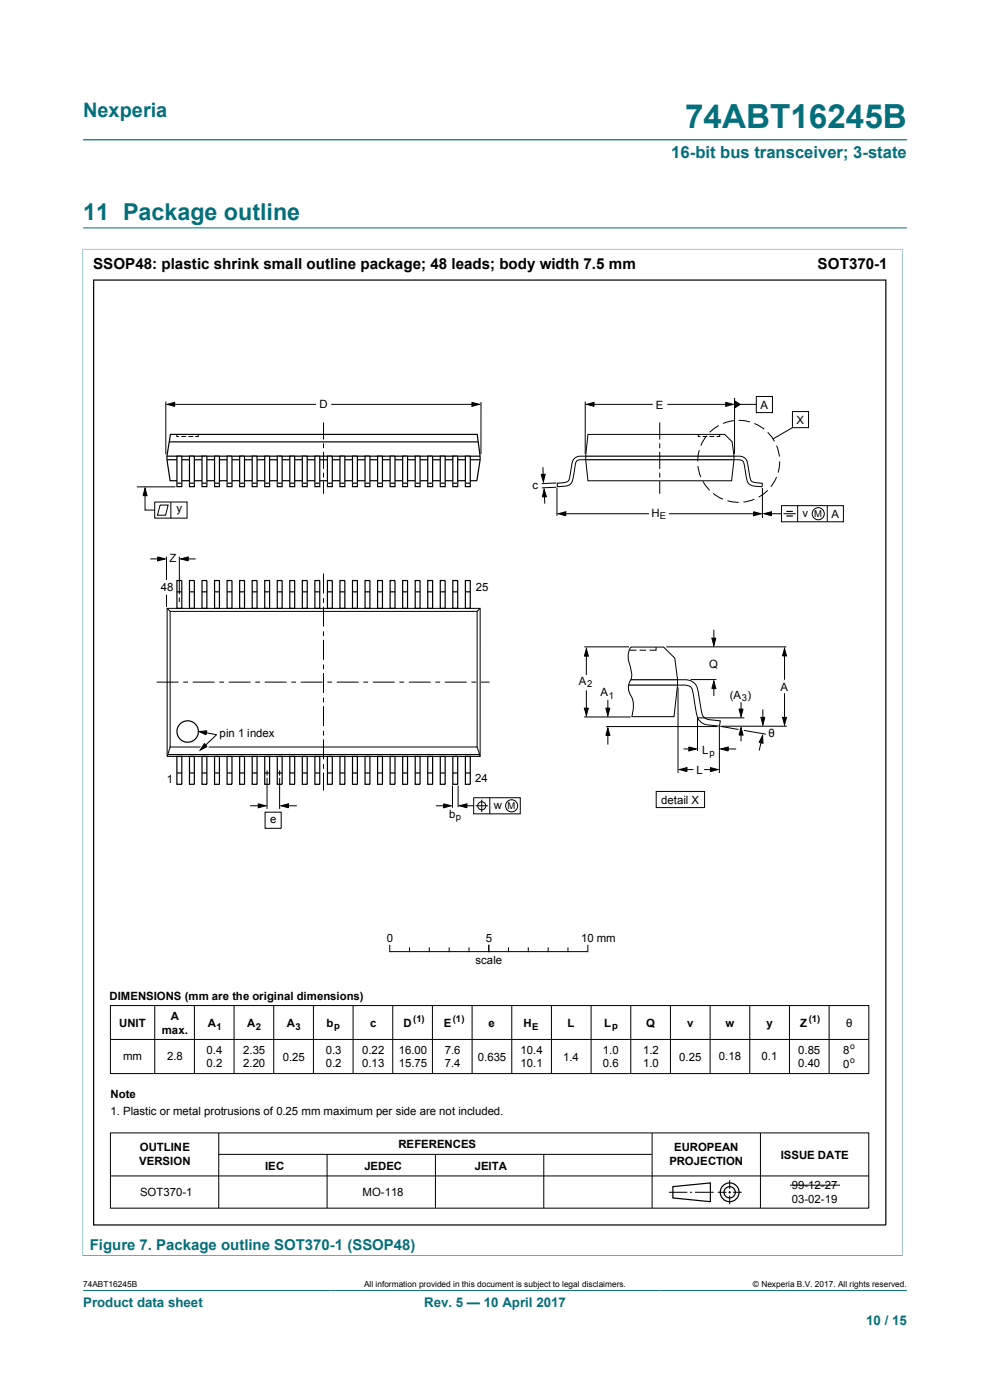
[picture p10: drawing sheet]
<svg xmlns="http://www.w3.org/2000/svg" width="210mm" height="297mm" viewBox="0 0 210 297" stroke-linecap="round" stroke-linejoin="round" font-family="sans-serif">
<path d="M17.6 29.7h174.8M17.5 52.9h173.9M17.6 52.8v213.6M17.6 48.3h174.8M191.4 52.8v213.6M17.5 266.4h173.9M17.6 273.8h174.8" fill="none" stroke="#036f7b" stroke-width=".21"/>
<g fill="none" stroke="#000" stroke-width=".21">
<path d="M35.2 85.2v11.2M35.5 85.8l1.5-.4v.8zM36.4 85.8h30.6M70.3 85.8h30.5M100.1 85.4l1.6 .4-1.6 .4zM102 85.3v11.1M115.2 99.1l.1 2.6M124.1 85.2v11.1M124.4 85.8l1.6-.4v.8zM125.1 85.8h13.4M141.6 85.8h13.1M148.1 98.9l.6 2.3"/>
<path d="M148.3 95.5l-.3 2.4M149.9 92.5l-1.2 2M152.5 90.3l-2 1.4M153.9 85.4l1.6 .4-1.6 .4zM155.7 89.2l-2.3 .6M155.8 84.4v11.9M155.8 85l1.2 .8-1.2 .8zM156.4 85.8h4M156.7 89.2l2.4 .3M156.7 89.2h.1M160 89.8l2.1 1.3M160.4 84.1h3.5v3.4h-3.5z"/>
<path d="M162.9 91.7l1.4 1.9M164.7 94.5l.6 2.4M165.4 97.9l-.3 2.3M168.1 87.3h3.4v3.4h-3.4zM168.1 90.7l-4.1 2.4M29 103.3h8.2M30.8 103.6l.4 1.6h-.9zM30.8 104.2v4h2M31.9 118.6h2.5M32.8 106.5h6.9v3.4h-6.9zM33.4 118.1l1.6 .5-1.6 .4zM34 107.1h1.7l-.6 2.2h-1.7z"/>
<path d="M35.3 118.1v4.9M36.2 106.5v3.4M38 118.1v7.9M38.3 118.6l1.6-.5v.9zM38.9 118.6h2.6M114.8 100.6h.8l-.3 1.6zM115.4 103.8l.5 1.6h-.8zM115.4 104.4l.2 2.5M118 102.5l-3.1 .1M118 103.4l-3.1 .1M118.1 103.5v5.9M118.4 109l1.6-.4v.8z"/>
<path d="M119.2 109h18.5M141.9 109h18.5M149.1 102.1l1.4 1.9M151.3 104.7l2.1 1.2M154.3 106.2l2.4 .4M159.9 108.6l1.5 .4-1.5 .4zM160 105.9l-2.3 .6M161.7 103.5v6.4M162.1 109l1.5-.4v.8zM162.9 104l-2 1.5M162.9 109h2.9M164.7 101.2l-1.2 2.1"/>
<path d="M165.8 107.3h13.1v3.4h-13.1zM166.2 109h2.6M169.2 107.3v3.4M175.5 107.3v3.4M35.3 126.2v2.6M35.4 129.1h66.4v31.4h-66.4zM35.5 129.1l.6 .6M36.1 129.7h65.1v28.8h-65.1zM38 126.8v.9M68.6 121.7v4.2M68.6 126.9v1M68.6 128.7v4.2"/>
<path d="M68.6 133.9v1M68.6 135.7v4.3M101.8 129.1l-.6 .6M33.2 144.7h4.7M36.1 158.5l-.6 2M38.9 144.7h1M40.9 144.7h4.6M46.5 144.7h1M48.5 144.7h4.7M54.2 144.7h1M56.2 144.7h4.6M61.8 144.7h1"/>
<path d="M63.8 144.7h4.6M68.6 141v1M68.6 142.8v4.2M68.6 148v1M68.6 149.8v4.2M68.6 155v1.1M68.6 156.9v4.2M69.4 144.7h1M71.5 144.7h4.6M77.1 144.7h1M79.1 144.7h4.6M84.7 144.7h1"/>
<path d="M86.7 144.7h4.7M92.4 144.7h1M94.4 144.7h4.6M100 144.7h1M101.2 158.5l.6 1.9M102 144.7h1.8M53 170.9h2.6M54.8 170.5l1.6 .4-1.6 .5zM56.2 172.3h3.4v3.4h-3.4zM56.6 163.4v1.1M56.6 165v6.6M59.3 163.4v1.1"/>
<path d="M59.3 165v6.6M59.6 170.9l1.6-.4v.9zM60.4 170.9h2.6M68.6 162.1v1M68.6 163.9v3.8M92.5 170.9h2.5M94.1 170.5l1.6 .4-1.6 .5zM96 166.6v4.8M97.2 166.6v4.6M97.5 170.9l1.5-.4v.9zM98.3 170.9h2.2M100.5 169.2h9.9v3.5h-9.9z"/>
<path d="M100.9 170.9h2.6M102.2 169.6v2.7M103.9 169.2v3.5M23.4 213.3h160.9v14.5h-160.9zM32.8 213.3v14.5M41.2 213.3v14.5M49.7 213.3v14.5M58.1 213.3v14.5M66.5 213.3v14.5M74.9 213.3v14.5M83.3 213.3v14.5M91.7 213.3v14.5"/>
<path d="M100.1 213.3v14.5M108.6 213.3v14.5M117 213.3v14.5M125.4 213.3v14.5M133.8 213.3v14.5M142.2 213.3v14.5M150.6 213.3v14.5M159 213.3v14.5M167.5 213.3v14.5M175.9 213.3v14.5M23.4 220.5h160.9M23.4 240.3h160.9v16h-160.9z"/>
<path d="M23.4 249.5h160.9M46.4 240.4v15.9M46.4 244.9h91.8M69.4 244.9v11.4M92.4 244.9v11.4M115.3 244.9v11.4M138.3 240.4v15.9M141.9 252.9h3.9M146.4 252.9h.4M147.4 252.9h4M152.3 252.9h1.8M154.5 252.9h.6"/>
<path d="M154.8 250.4v1.8M154.8 252.7v.5M154.8 253.6v1.9M155.5 252.9h1.8M161.3 240.4v15.9M167.6 251.4h10.6"/>
<circle cx="173.6" cy="109" r="1.28"/>
<circle cx="102.2" cy="170.9" r=".86"/>
<circle cx="108.5" cy="170.9" r="1.28"/>
</g>
<g fill="none" stroke="#000" stroke-width=".25">
<path d="M166.8 108.5h1.4M166.8 109.5h1.4M37.5 123.2h1.1v5.9h-1.1zM37.5 125.6h1.1M40.2 123.2h1v5.9h-1zM40.2 125.6h1M42.9 123.2h1v5.9h-1zM42.9 125.6h1M45.5 123.2h1v5.9h-1zM45.5 125.6h1M48.2 123.2h1v5.9h-1zM48.2 125.6h1"/>
<path d="M50.8 123.2h1.1v5.9h-1.1zM50.8 125.6h1.1M53.5 123.2h1v5.9h-1zM53.5 125.6h1M56.2 123.2h1v5.9h-1zM56.2 125.6h1M58.8 123.2h1v5.9h-1zM58.8 125.6h1M61.5 123.2h1v5.9h-1zM61.5 125.6h1M64.1 123.2h1.1v5.9h-1.1zM64.1 125.6h1.1"/>
<path d="M66.8 123.2h1v5.9h-1zM66.8 125.6h1M69.5 123.2h1v5.9h-1zM69.5 125.6h1M72.1 123.2h1v5.9h-1zM72.1 125.6h1M74.8 123.2h1v5.9h-1zM74.8 125.6h1M77.4 123.2h1.1v5.9h-1.1zM77.4 125.6h1.1M80.1 123.2h1v5.9h-1zM80.1 125.6h1"/>
<path d="M82.8 123.2h1v5.9h-1zM82.8 125.6h1M85.4 123.2h1v5.9h-1zM85.4 125.6h1M88.1 123.2h1v5.9h-1zM88.1 125.6h1M90.7 123.2h1.1v5.9h-1.1zM90.7 125.6h1.1M93.4 123.2h1v5.9h-1zM93.4 125.6h1M96.1 123.2h1v5.9h-1zM96.1 125.6h1"/>
<path d="M98.7 123.2h1.1v5.9h-1.1zM98.7 125.6h1.1M35.6 160.1h66.1M37.5 160.5h1.1v5.9h-1.1zM37.5 164h1.1M40.2 160.5h1v5.9h-1zM40.2 164h1M42.9 160.5h1v5.9h-1zM42.9 164h1M45.5 160.5h1v5.9h-1zM45.5 164h1M48.2 160.5h1v5.9h-1z"/>
<path d="M48.2 164h1M50.8 160.5h1.1v5.9h-1.1zM50.8 164h1.1M53.5 160.5h1v5.9h-1zM53.5 164h1M56.2 160.5h1v5.9h-1zM56.2 164h1M58.8 160.5h1v5.9h-1zM58.8 164h1M61.5 160.5h1v5.9h-1zM61.5 164h1M64.1 160.5h1.1v5.9h-1.1z"/>
<path d="M64.1 164h1.1M66.8 160.5h1v5.9h-1zM66.8 164h1M69.5 160.5h1v5.9h-1zM69.5 164h1M72.1 160.5h1v5.9h-1zM72.1 164h1M74.8 160.5h1v5.9h-1zM74.8 164h1M77.4 160.5h1.1v5.9h-1.1zM77.4 164h1.1M80.1 160.5h1v5.9h-1z"/>
<path d="M80.1 164h1M82.8 160.5h1v5.9h-1zM82.8 164h1M85.4 160.5h1v5.9h-1zM85.4 164h1M88.1 160.5h1v5.9h-1zM88.1 164h1M90.7 160.5h1.1v5.9h-1.1zM90.7 164h1.1M93.4 160.5h1v5.9h-1zM93.4 164h1M96.1 160.5h1v5.9h-1z"/>
<path d="M96.1 164h1M98.7 160.5h1.1v5.9h-1.1zM98.7 164h1.1M142.7 251.7l8-.8v4l-8-.8z"/>
<circle cx="154.8" cy="252.9" r="1.99"/>
<circle cx="154.8" cy="252.9" r="1.2"/>
</g>
<g fill="#000">
<path d="M35.5 85.8l1.5-.4v.8zM100.1 85.4l1.6 .4-1.6 .4zM124.4 85.8l1.6-.4v.8zM153.9 85.4l1.6 .4-1.6 .4zM155.8 85l1.2 .8-1.2 .8zM30.8 103.6l.4 1.6h-.9zM33.4 118.1l1.6 .5-1.6 .4zM38.3 118.6l1.6-.5v.9zM114.8 100.6h.8l-.3 1.6zM115.4 103.8l.5 1.6h-.8zM118.4 109l1.6-.4v.8zM159.9 108.6l1.5 .4-1.5 .4z"/>
<path d="M162.1 109l1.5-.4v.8zM54.8 170.5l1.6 .4-1.6 .5zM59.6 170.9l1.6-.4v.9zM94.1 170.5l1.6 .4-1.6 .5zM97.5 170.9l1.5-.4v.9z"/>
</g>
<circle cx="39.8" cy="155.2" r="2.27" fill="#fff"/>
<g fill="none" stroke="#000" stroke-width=".25">
<path d="M35.4 96.8h66.4M35.5 97.5h66.3M35.8 93.7h65.6M36.2 92.2h65l.6 5.3-.6 4.5h-65.1l-.7-5.2zM124.2 96.8h31.5M124.3 97.5h31.3M133.8 144.2h9.9M143.6 145.3h-10.2"/>
<circle cx="39.8" cy="155.2" r="2.27"/>
</g>
<g fill="none" stroke="#000" stroke-width=".21">
<path d="M37.5 92.2v.4h.5M38.5 92.6h1M40 92.6h1M42.1 92.2v.4h-.7M124.2 96.8a2.53 2.53 0 0 0-2.7 1l-.4 1.9a4.4 4.4 0 0 1-.7 2.5l-2.2 .3a.45 .45 0 0 0 .3 .7l1.3-.1a1.9 1.9 0 0 0 1.9-2.1l.1-1.1a2.93 2.93 0 0 1 .8-2.3l1.7-.1M124.7 92.2h29l1.6 1.5 .4 3.8-.5 4.5h-30.5l-.5-5.3zM139.9 89.6v3.6M139.9 94.1v1M139.9 95.9v3.6M148.1 92.2v.4h.5M149.1 92.6h.9M150.5 92.6h1"/>
<path d="M152.7 92.2v.4h-.7M155.7 96.8a2.52 2.52 0 0 1 2.8 1l.3 1.9a4.4 4.4 0 0 0 .7 2.5l2.2 .3v.6a2.5 2.5 0 0 1-3.5-2.4v-.4a5.2 5.2 0 0 0-.8-2.6l-.5-.2h-1.3M139.9 100.3v1M139.9 102.1v2.6M123.9 137.2h9.5M124.4 137.6l.4 1.6h-.8zM124.4 138.1v5.1M133.6 137.9h1.4M135.7 137.9h1.3M139.2 137.3v.6h-1.4M141.3 137.2h25.5M151 135.4h.9l-.5 1.6z"/>
<path d="M151.4 133.6v2.3M166.4 137.6l.4 1.5h-.8zM166.4 138.4v5.8M123.9 152.1h9.9M124 150.2h.8l-.4 1.6zM124.4 146.5v4.6M128.5 150.2h.9l-.5 1.6zM128.6 154.1h23.5M128.9 154.4l.5 1.6h-.9zM128.9 148.5v2.8M128.9 155.4v2.6M134 152h9l.7-7.8-.6-4.6-2.3-2.3h-6.9a4.5 4.5 0 0 0-.1 4.4l.1 .6a3 3 0 0 1-.4 2.6 3.6 3.6 0 0 0 .6 3.3l.3 1.9-.4 2"/>
<path d="M143.8 145.8v18.2M145 158.9h1.8M146.1 158.5l1.6 .4-1.6 .4zM146.5 144.2h5.5M151.4 144.5l.5 1.6h-.9zM151.4 145.1v2.6M152.6 154.2v9.8M152.8 154.1l3.8 .6M152.9 158.9l1.6-.4v.8zM153 154.1h13.9M153.8 158.9h2.4M156.8 150.4h.8l-.4 1.6z"/>
<path d="M157.2 154.4l.4 1.5h-.8zM157.2 149v2.1M157.2 155.4v1.9M157.8 155l4.7 .8M157.9 152.3h-9.9v7M161.4 152.2h.8l-.4 1.6zM161.6 156.6l-.6 2.6M161.8 156v1.7l-.8-.2zM161.8 150.5v2.6M166 152.2h.8l-.4 1.6zM166.4 147.1v5.7M139.2 167.9h10.3v3.4h-10.3z"/>
<path d="M144.1 163.3l1.6-.5v.9zM144.9 163.3h2.2M149.4 163.3h2.1M150.7 162.8l1.6 .5-1.6 .4z"/>
</g>
<g fill="#000">
<path d="M124.4 137.6l.4 1.6h-.8zM151 135.4h.9l-.5 1.6zM166.4 137.6l.4 1.5h-.8zM124 150.2h.8l-.4 1.6zM128.9 154.4l.5 1.6h-.9zM128.5 150.2h.9l-.5 1.6zM146.1 158.5l1.6 .4-1.6 .4zM151.4 144.5l.5 1.6h-.9zM152.9 158.9l1.6-.4v.8zM157.2 154.4l.4 1.5h-.8zM156.8 150.4h.8l-.4 1.6zM161.8 156v1.7l-.8-.2z"/>
<path d="M161.4 152.2h.8l-.4 1.6zM166 152.2h.8l-.4 1.6zM144.1 163.3l1.6-.5v.9zM150.7 162.8l1.6 .5-1.6 .4z"/>
</g>
<path d="M37.5 96.8h1.1v6.4h-1.1z" fill="#fff"/>
<path d="M37.5 96.8h1.1v6.4h-1.1z" fill="none" stroke="#000" stroke-width=".25"/>
<path d="M37.5 102.5h1.1z" fill="#fff"/>
<path d="M37.5 102.5h1.1" fill="none" stroke="#000" stroke-width=".25"/>
<path d="M40.2 96.8h1v6.4h-1z" fill="#fff"/>
<path d="M40.2 96.8h1v6.4h-1z" fill="none" stroke="#000" stroke-width=".25"/>
<path d="M40.2 102.5h1z" fill="#fff"/>
<path d="M40.2 102.5h1" fill="none" stroke="#000" stroke-width=".25"/>
<path d="M42.9 96.8h1v6.4h-1z" fill="#fff"/>
<path d="M42.9 96.8h1v6.4h-1z" fill="none" stroke="#000" stroke-width=".25"/>
<path d="M42.9 102.5h1z" fill="#fff"/>
<path d="M42.9 102.5h1" fill="none" stroke="#000" stroke-width=".25"/>
<path d="M45.5 96.8h1v6.4h-1z" fill="#fff"/>
<path d="M45.5 96.8h1v6.4h-1z" fill="none" stroke="#000" stroke-width=".25"/>
<path d="M45.5 102.5h1z" fill="#fff"/>
<path d="M45.5 102.5h1" fill="none" stroke="#000" stroke-width=".25"/>
<path d="M48.2 96.8h1v6.4h-1z" fill="#fff"/>
<path d="M48.2 96.8h1v6.4h-1z" fill="none" stroke="#000" stroke-width=".25"/>
<path d="M48.2 102.5h1z" fill="#fff"/>
<path d="M48.2 102.5h1" fill="none" stroke="#000" stroke-width=".25"/>
<path d="M50.8 96.8h1.1v6.4h-1.1z" fill="#fff"/>
<path d="M50.8 96.8h1.1v6.4h-1.1z" fill="none" stroke="#000" stroke-width=".25"/>
<path d="M50.8 102.5h1.1z" fill="#fff"/>
<path d="M50.8 102.5h1.1" fill="none" stroke="#000" stroke-width=".25"/>
<path d="M53.5 96.8h1v6.4h-1z" fill="#fff"/>
<path d="M53.5 96.8h1v6.4h-1z" fill="none" stroke="#000" stroke-width=".25"/>
<path d="M53.5 102.5h1z" fill="#fff"/>
<path d="M53.5 102.5h1" fill="none" stroke="#000" stroke-width=".25"/>
<path d="M56.2 96.8h1v6.4h-1z" fill="#fff"/>
<path d="M56.2 96.8h1v6.4h-1z" fill="none" stroke="#000" stroke-width=".25"/>
<path d="M56.2 102.5h1z" fill="#fff"/>
<path d="M56.2 102.5h1" fill="none" stroke="#000" stroke-width=".25"/>
<path d="M58.8 96.8h1v6.4h-1z" fill="#fff"/>
<path d="M58.8 96.8h1v6.4h-1z" fill="none" stroke="#000" stroke-width=".25"/>
<path d="M58.8 102.5h1z" fill="#fff"/>
<path d="M58.8 102.5h1" fill="none" stroke="#000" stroke-width=".25"/>
<path d="M61.5 96.8h1v6.4h-1z" fill="#fff"/>
<path d="M61.5 96.8h1v6.4h-1z" fill="none" stroke="#000" stroke-width=".25"/>
<path d="M61.5 102.5h1z" fill="#fff"/>
<path d="M61.5 102.5h1" fill="none" stroke="#000" stroke-width=".25"/>
<path d="M64.1 96.8h1.1v6.4h-1.1z" fill="#fff"/>
<path d="M64.1 96.8h1.1v6.4h-1.1z" fill="none" stroke="#000" stroke-width=".25"/>
<path d="M64.1 102.5h1.1z" fill="#fff"/>
<path d="M64.1 102.5h1.1" fill="none" stroke="#000" stroke-width=".25"/>
<path d="M66.8 96.8h1v6.4h-1z" fill="#fff"/>
<path d="M66.8 96.8h1v6.4h-1z" fill="none" stroke="#000" stroke-width=".25"/>
<path d="M66.8 102.5h1z" fill="#fff"/>
<path d="M66.8 102.5h1" fill="none" stroke="#000" stroke-width=".25"/>
<path d="M69.5 96.8h1v6.4h-1z" fill="#fff"/>
<path d="M69.5 96.8h1v6.4h-1z" fill="none" stroke="#000" stroke-width=".25"/>
<path d="M69.5 102.5h1z" fill="#fff"/>
<path d="M69.5 102.5h1" fill="none" stroke="#000" stroke-width=".25"/>
<path d="M72.1 96.8h1v6.4h-1z" fill="#fff"/>
<path d="M72.1 96.8h1v6.4h-1z" fill="none" stroke="#000" stroke-width=".25"/>
<path d="M72.1 102.5h1z" fill="#fff"/>
<path d="M72.1 102.5h1" fill="none" stroke="#000" stroke-width=".25"/>
<path d="M74.8 96.8h1v6.4h-1z" fill="#fff"/>
<path d="M74.8 96.8h1v6.4h-1z" fill="none" stroke="#000" stroke-width=".25"/>
<path d="M74.8 102.5h1z" fill="#fff"/>
<path d="M74.8 102.5h1" fill="none" stroke="#000" stroke-width=".25"/>
<path d="M77.4 96.8h1.1v6.4h-1.1z" fill="#fff"/>
<path d="M77.4 96.8h1.1v6.4h-1.1z" fill="none" stroke="#000" stroke-width=".25"/>
<path d="M77.4 102.5h1.1z" fill="#fff"/>
<path d="M77.4 102.5h1.1" fill="none" stroke="#000" stroke-width=".25"/>
<path d="M80.1 96.8h1v6.4h-1z" fill="#fff"/>
<path d="M80.1 96.8h1v6.4h-1z" fill="none" stroke="#000" stroke-width=".25"/>
<path d="M80.1 102.5h1z" fill="#fff"/>
<path d="M80.1 102.5h1" fill="none" stroke="#000" stroke-width=".25"/>
<path d="M82.8 96.8h1v6.4h-1z" fill="#fff"/>
<path d="M82.8 96.8h1v6.4h-1z" fill="none" stroke="#000" stroke-width=".25"/>
<path d="M82.8 102.5h1z" fill="#fff"/>
<path d="M82.8 102.5h1" fill="none" stroke="#000" stroke-width=".25"/>
<path d="M85.4 96.8h1v6.4h-1z" fill="#fff"/>
<path d="M85.4 96.8h1v6.4h-1z" fill="none" stroke="#000" stroke-width=".25"/>
<path d="M85.4 102.5h1z" fill="#fff"/>
<path d="M85.4 102.5h1" fill="none" stroke="#000" stroke-width=".25"/>
<path d="M88.1 96.8h1v6.4h-1z" fill="#fff"/>
<path d="M88.1 96.8h1v6.4h-1z" fill="none" stroke="#000" stroke-width=".25"/>
<path d="M88.1 102.5h1z" fill="#fff"/>
<path d="M88.1 102.5h1" fill="none" stroke="#000" stroke-width=".25"/>
<path d="M90.7 96.8h1.1v6.4h-1.1z" fill="#fff"/>
<path d="M90.7 96.8h1.1v6.4h-1.1z" fill="none" stroke="#000" stroke-width=".25"/>
<path d="M90.7 102.5h1.1z" fill="#fff"/>
<path d="M90.7 102.5h1.1" fill="none" stroke="#000" stroke-width=".25"/>
<path d="M93.4 96.8h1v6.4h-1z" fill="#fff"/>
<path d="M93.4 96.8h1v6.4h-1z" fill="none" stroke="#000" stroke-width=".25"/>
<path d="M93.4 102.5h1z" fill="#fff"/>
<path d="M93.4 102.5h1" fill="none" stroke="#000" stroke-width=".25"/>
<path d="M96.1 96.8h1v6.4h-1z" fill="#fff"/>
<path d="M96.1 96.8h1v6.4h-1z" fill="none" stroke="#000" stroke-width=".25"/>
<path d="M96.1 102.5h1z" fill="#fff"/>
<path d="M96.1 102.5h1" fill="none" stroke="#000" stroke-width=".25"/>
<path d="M98.7 96.8h1.1v6.4h-1.1z" fill="#fff"/>
<path d="M98.7 96.8h1.1v6.4h-1.1z" fill="none" stroke="#000" stroke-width=".25"/>
<path d="M98.7 102.5h1.1z" fill="#fff"/>
<path d="M98.7 102.5h1.1" fill="none" stroke="#000" stroke-width=".25"/>
<path d="M68.6 89.6v3.6M68.6 94.1v1M68.6 95.9v3.6M68.6 100.3v1M68.6 102.1v2.6M42.2 155.2l1.7-.2-.2 .9zM43 155.3l3 .6" fill="none" stroke="#000" stroke-width=".21"/>
<path d="M42.2 155.2l1.7-.2-.2 .9z" fill="#000"/>
<path d="M43.3 157.2l1.1 1.3-2 .9-.3-.3z" fill="#fff"/>
<g fill="none" stroke="#000" stroke-width=".21">
<path d="M43.4 157.7l.5 .7-1.4 .7zM46 155.8l-2.9 2.8M143.7 144.2a5.3 5.3 0 0 1 3.6 .7 7 7 0 0 1 1.1 3.7l.1 .7a4.8 4.8 0 0 0 1 3l.9 .4 2.4 .2-.2 1.2-2.7-.3a2.69 2.69 0 0 1-2.2-2.5l-.6-4a1.82 1.82 0 0 0-2.4-2h-1.1M82.7 200.5v1.4M82.7 201.9h41.9M86.9 201.1v.8M91.1 201.1v.8M95.3 201.1v.8M99.5 201.1v.8M103.7 200.5v1.4M107.9 201.1v.8M112.1 201.1v.8"/>
<path d="M116.3 201.1v.8M120.5 201.1v.8M124.7 200.5v1.4"/>
</g>
<path d="M43.4 157.7l.5 .7-1.4 .7z" fill="#000"/>
<path d="M19.9 59.4h168v200.5h-168z" fill="none" stroke="#000" stroke-width=".25"/>
<text font-size="7.1" fill="#036f7b" x="145.3" y="27.2">74ABT16245B</text>
<text font-size="4.9" fill="#036f7b" x="17.6" y="46.6">11 Package outline</text>
<text font-size="4.2" fill="#036f7b" x="17.6" y="24.8">Nexperia</text>
<text font-size="3.5" fill="#036f7b" x="142.4" y="33.5">16-bit bus transceiver; 3-state</text>
<g font-size="3.2">
<text x="19.8" y="57">SSOP48: plastic shrink small outline package; 48 leads; body width 7.5 mm</text>
<text x="173.4" y="57.1">SOT370-1</text>
</g>
<text font-size="3.2" fill="#036f7b" x="19" y="265.2">Figure 7. Package outline SOT370-1 (SSOP48)</text>
<g font-size="2.8" fill="#036f7b">
<text x="17.6" y="277.3">Product data sheet</text>
<text x="90" y="277.3">Rev. 5 — 10 April 2017</text>
<text x="183.7" y="281">10 / 15</text>
</g>
<g font-size="2.4">
<text x="67.8" y="86.6">D</text>
<text x="139.1" y="86.7">E</text>
<text x="161.3" y="86.7">A</text>
<text x="169" y="89.9">X</text>
<text x="113" y="103.7">c</text>
<text x="37.4" y="108.7">y</text>
<text x="138.2" y="109.6">H</text>
<text x="170.3" y="109.7">v</text>
<text x="176.3" y="109.8">A</text>
<text x="36" y="119.2">Z</text>
<text x="34.1" y="125.4">48</text>
<text x="100.9" y="125.3">25</text>
<text x="150.4" y="141.8">Q</text>
<text x="122.8" y="145.3">A</text>
<text x="127.4" y="147.8">A</text>
<text x="154.8" y="148.2">(A )</text>
<text x="165.6" y="146.6">A</text>
<text x="46.6" y="156.4">pin 1 index</text>
<text x="148.9" y="159.9">L</text>
<text x="163" y="156.3">θ</text>
<text x="35.4" y="166">1</text>
<text x="100.8" y="166">24</text>
<text x="147.7" y="164.1">L</text>
<text x="95.3" y="173.5">b</text>
<text x="104.7" y="171.6">w</text>
<text x="140.3" y="170.5">detail X</text>
<text x="57.3" y="174.7">e</text>
<text x="82.1" y="199.8">0</text>
<text x="103.1" y="199.8">5</text>
<text x="123.3" y="199.8">10 mm</text>
<text x="100.8" y="204.5">scale</text>
<text x="23.3" y="212.1">DIMENSIONS (mm are the original dimensions)</text>
<text x="25.3" y="217.8">UNIT</text>
<text x="34.4" y="219.3">max.</text>
<text x="36.2" y="216.3">A</text>
<text x="44.1" y="217.8">A</text>
<text x="52.5" y="217.8">A</text>
<text x="60.8" y="217.8">A</text>
<text x="69.3" y="217.8">b</text>
<text x="78.5" y="217.8">c</text>
<text x="85.6" y="217.8">D</text>
<text x="94.1" y="217.8">E</text>
<text x="103.6" y="217.8">e</text>
<text x="111.1" y="217.8">H</text>
<text x="120.4" y="217.8">L</text>
<text x="128.2" y="217.8">L</text>
<text x="137" y="217.8">Q</text>
<text x="145.7" y="217.8">v</text>
<text x="153.9" y="217.8">w</text>
<text x="162.6" y="217.8">y</text>
<text x="169.7" y="217.8">Z</text>
<text x="179.5" y="217.8">θ</text>
<text x="26.1" y="224.8">mm</text>
<text x="35.4" y="224.9">2.8</text>
<text x="43.8" y="223.5">0.4</text>
<text x="43.8" y="226.4">0.2</text>
<text x="51.6" y="223.5">2.35</text>
<text x="51.6" y="226.4">2.20</text>
<text x="60" y="225">0.25</text>
<text x="69.1" y="223.5">0.3</text>
<text x="69.1" y="226.4">0.2</text>
<text x="76.8" y="223.5">0.22</text>
<text x="76.8" y="226.4">0.13</text>
<text x="84.6" y="223.5">16.00</text>
<text x="84.6" y="226.4">15.75</text>
<text x="94.4" y="223.5">7.6</text>
<text x="94.4" y="226.4">7.4</text>
<text x="101.4" y="225">0.635</text>
<text x="110.4" y="223.5">10.4</text>
<text x="110.4" y="226.4">10.1</text>
<text x="119.5" y="225">1.4</text>
<text x="127.9" y="223.5">1.0</text>
<text x="127.9" y="226.4">0.6</text>
<text x="136.4" y="223.5">1.2</text>
<text x="136.4" y="226.4">1.0</text>
<text x="144.1" y="225">0.25</text>
<text x="152.5" y="225">0.18</text>
<text x="161.6" y="225">0.1</text>
<text x="169.3" y="223.5">0.85</text>
<text x="169.3" y="226.4">0.40</text>
<text x="178.8" y="223.7">8</text>
<text x="178.8" y="226.6">0</text>
<text x="23.4" y="233">Note</text>
<text x="23.4" y="236.6">1. Plastic or metal protrusions of 0.25 mm maximum per side are not included.</text>
<text x="29.7" y="244.3">OUTLINE</text>
<text x="84.5" y="243.6">REFERENCES</text>
<text x="143" y="244.3">EUROPEAN</text>
<text x="165.6" y="245.8">ISSUE DATE</text>
<text x="29.5" y="247.2">VERSION</text>
<text x="56.3" y="248.1">IEC</text>
<text x="77.3" y="248.1">JEDEC</text>
<text x="100.7" y="248.1">JEITA</text>
<text x="142" y="247.2">PROJECTION</text>
<text x="29.7" y="253.7">SOT370-1</text>
<text x="76.9" y="253.7">MO-118</text>
<text x="168" y="252.2">99-12-27</text>
<text x="168" y="255.1">03-02-19</text>
</g>
<g font-size="2">
<text x="140" y="110">E</text>
<text x="172.7" y="109.7">M</text>
<text x="124.5" y="145.8">2</text>
<text x="129.2" y="148.3">1</text>
<text x="157.4" y="148.6">3</text>
<text x="150.5" y="160.3">p</text>
<text x="107.6" y="171.6">M</text>
<text x="96.7" y="174">p</text>
<text x="45.9" y="218.6">1</text>
<text x="54.3" y="218.6">2</text>
<text x="62.7" y="218.6">3</text>
<text x="70.9" y="218.4">p</text>
<text x="87.6" y="216.8">(1)</text>
<text x="96.1" y="216.8">(1)</text>
<text x="112.9" y="218.6">E</text>
<text x="129.9" y="218.3">p</text>
<text x="171.6" y="216.8">(1)</text>
</g>
<g font-size="1.8">
<text x="180.3" y="222.5">o</text>
<text x="180.3" y="225.4">o</text>
<text x="17.6" y="273.1">74ABT16245B</text>
<text x="77.2" y="273.1">All information provided in this document is subject to legal disclaimers.</text>
<text x="159.7" y="273.1">© Nexperia B.V. 2017. All rights reserved.</text>
</g>
</svg>
